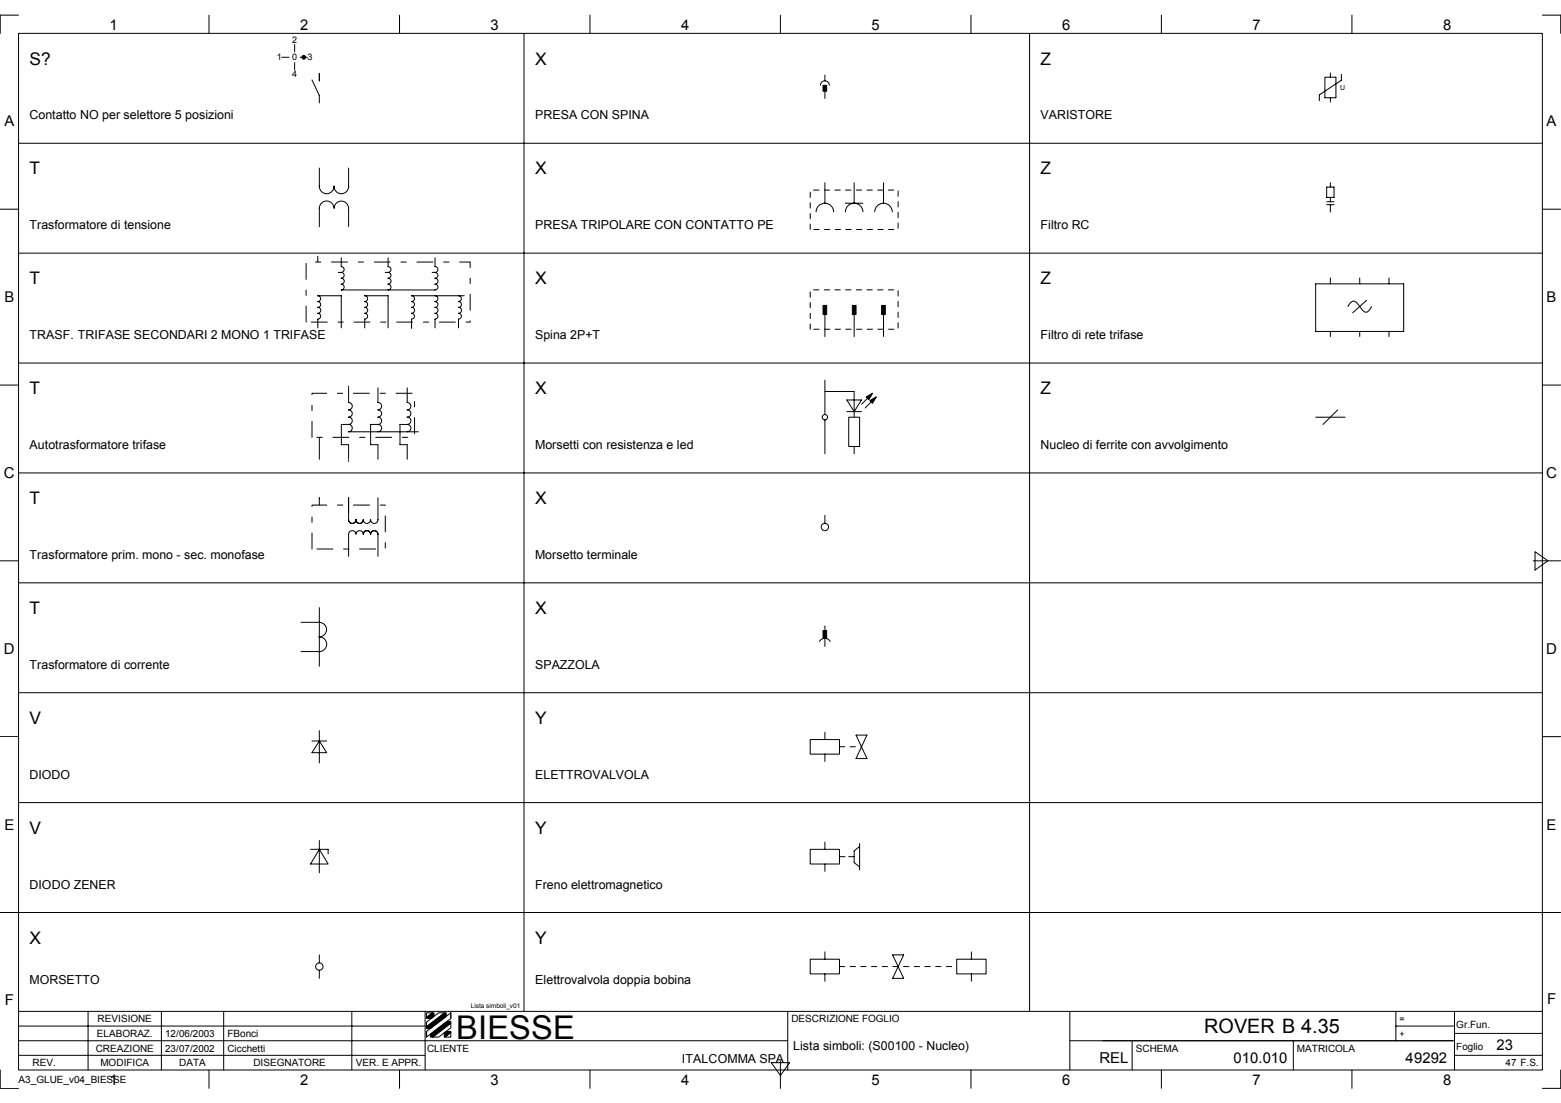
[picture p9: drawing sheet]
<svg xmlns="http://www.w3.org/2000/svg" width="297mm" height="210mm" viewBox="0 0 297 210" stroke-linecap="round" stroke-linejoin="round" font-family="sans-serif">
<g fill="none" stroke="#000" stroke-width=".19">
<path d="M3.5 6.3h290v197.3h-290zM3.5 2.9h-3.5v3.4M39.8 2.9v3.4M53.6 10.9h1.4M56.1 8.5v1.4M56.1 11.9v1.4M57.1 10.9h1.4M59.4 15.2l1.4 3v1.4M60.8 14v1.4M76 2.9v3.4M99.7 6.3v186.2M112.3 2.9v3.4"/>
<path d="M148.5 2.9v3.4M156.1 16.2a.85 .85 0 0 1 .9-.8 .85 .85 0 0 1 .8 .8M157 14.3v1.1M157 17.4v1.3M184.8 2.9v3.4M195.9 6.3v186.2M221 2.9v3.4M252.1 14.7h2.1v3.9h-2.1zM253.2 13.9v.8M253.2 18.6v.8M255.2 14.1v1.2l-4.1 2.8v1.1M257.3 2.9v3.4"/>
<path d="M293.5 2.9h3.5v3.4M0 39.8h3.5M3.5 27.3h290M60.8 35.5v-.1a1.4 1.4 0 0 0 1.4 1.5 1.4 1.4 0 0 0 1.4-1.5 1.4 1.4 0 0 0 1.4 1.5 1.4 1.4 0 0 0 1.4-1.5v.1M60.8 32v3.5M63.6 39.6a1.4 1.4 0 0 0-1.4-1.4 1.4 1.4 0 0 0-1.4 1.4v3.5M63.6 39.6a1.38 1.38 0 0 1 1.4-1.3 1.38 1.38 0 0 1 1.3 1.3v3.5M66.3 32v3.5M157 34.8v3.9M160.9 38.7h3.3M162.5 34.8v3.9M168.1 34.8v3.9"/>
<path d="M252.5 35.6h1.3v2h-1.3zM252.5 38.4h1.3M252.5 38.9h1.3M253.2 34.8v.8M253.2 37.6v.8M253.2 38.9v1.4M293.5 39.8h3.5M3.5 48.2h290M60.4 57.4a.55 .55 0 0 0 .6-.6 .55 .55 0 0 0-.6-.5h4.5v6.1M60.4 57.4a.55 .55 0 0 1 .6 .6 .55 .55 0 0 1-.6 .5M60.4 58.5a.57 .57 0 0 1 .6 .6 .57 .57 0 0 1-.6 .5 .55 .55 0 0 1 .6 .6 .55 .55 0 0 1-.6 .5l.1 1.7M60.5 48.7v1.2"/>
<path d="M64.4 51.8h.5M64.9 51.9a.55 .55 0 0 1 .6 .5 .55 .55 0 0 1-.6 .6 .56 .56 0 0 1 .6 .5 .56 .56 0 0 1-.6 .6 .55 .55 0 0 1 .6 .5 .55 .55 0 0 1-.6 .6h17.9M64.9 49.1v1.6a.55 .55 0 0 1 .6 .6 .55 .55 0 0 1-.6 .5M69.4 56.3a.55 .55 0 0 1 .6 .5 .55 .55 0 0 1-.6 .6M69.4 57.4a.55 .55 0 0 1 .6 .6 .55 .55 0 0 1-.6 .5M69.4 58.5a.57 .57 0 0 1 .6 .6 .57 .57 0 0 1-.6 .5 .55 .55 0 0 1 .6 .6 .55 .55 0 0 1-.6 .5M69.4 56.3h4.4v6.1M73.3 51.8h.5M73.8 51.9a.55 .55 0 0 1 .6 .5 .55 .55 0 0 1-.6 .6 .56 .56 0 0 1 .6 .5 .56 .56 0 0 1-.6 .6 .55 .55 0 0 1 .6 .5 .55 .55 0 0 1-.6 .6M73.8 49.1v1.6a.55 .55 0 0 1 .6 .6 .55 .55 0 0 1-.6 .5M78.3 57.4a.55 .55 0 0 1 .6 .6 .55 .55 0 0 1-.6 .5M78.3 58.5a.57 .57 0 0 1 .6 .6 .57 .57 0 0 1-.6 .5 .55 .55 0 0 1 .6 .6 .55 .55 0 0 1-.6 .5v1.7"/>
<path d="M82.2 51.8h.6M82.8 56.3a.55 .55 0 0 1 .5 .5 .55 .55 0 0 1-.5 .6M82.8 57.4a.55 .55 0 0 1 .5 .6 .55 .55 0 0 1-.5 .5M82.8 58.5a.57 .57 0 0 1 .6 .6 .57 .57 0 0 1-.6 .5 .55 .55 0 0 1 .5 .6 .55 .55 0 0 1-.5 .5v1.7M82.8 51.9a.55 .55 0 0 1 .5 .5 .55 .55 0 0 1-.5 .6 .56 .56 0 0 1 .6 .5 .56 .56 0 0 1-.6 .6 .55 .55 0 0 1 .5 .5 .55 .55 0 0 1-.5 .6M82.8 49.1v1.6a.55 .55 0 0 1 .5 .6 .55 .55 0 0 1-.5 .5M87.2 56.3a.55 .55 0 0 1 .6 .5 .55 .55 0 0 1-.6 .6M87.2 57.4a.55 .55 0 0 1 .6 .6 .55 .55 0 0 1-.6 .5M87.2 58.5a.57 .57 0 0 1 .6 .6 .57 .57 0 0 1-.6 .5 .55 .55 0 0 1 .6 .6 .55 .55 0 0 1-.6 .5v1.7M88.3 56.3h-10a.55 .55 0 0 1 .6 .5 .55 .55 0 0 1-.6 .6M155.3 40.3a1.67 1.67 0 0 1 1.7-1.6 1.67 1.67 0 0 1 1.6 1.6M157 59.9v4.2"/>
<path d="M160.9 40.3a1.67 1.67 0 0 1 1.6-1.6 1.67 1.67 0 0 1 1.7 1.6M162.5 59.9v4.2M166.5 40.3a1.67 1.67 0 0 1 1.6-1.6 1.67 1.67 0 0 1 1.7 1.6M168.1 59.9v4.2M250.4 54h16.7v9.1h-16.7zM253.2 52.9v1.1M256.5 58.3l.4-.7 .5-.3a1.55 1.55 0 0 1 1.4 1.1 1.46 1.46 0 0 0 1.3 1l.4-.4 .5-.7M258.7 52.9v1.1M260.1 57.1l-2.7 2.4M264.3 52.9v1.1M0 73.3h3.5M3.5 69.1h290"/>
<path d="M66.3 73.8v2.8a.7 .7 0 0 1 .7 .7 .7 .7 0 0 1-.7 .7 .69 .69 0 0 1 .7 .7 .69 .69 0 0 1-.7 .7 .7 .7 0 0 1 .7 .7 .7 .7 0 0 1-.7 .7 .7 .7 0 0 1 .7 .7 .7 .7 0 0 1-.7 .7h13.3M66.3 73.5h.1M69.4 60.7v1.7M71.9 76.6a.7 .7 0 0 1 .7 .7 .7 .7 0 0 1-.7 .7 .7 .7 0 0 1 .7 .7 .7 .7 0 0 1-.7 .7 .69 .69 0 0 1 .7 .7 .69 .69 0 0 1-.7 .7 .7 .7 0 0 1 .7 .7 .7 .7 0 0 1-.7 .7M71.9 73.8v2.8M77.5 76.6a.7 .7 0 0 1 .7 .7 .7 .7 0 0 1-.7 .7 .7 .7 0 0 1 .7 .7 .7 .7 0 0 1-.7 .7 .69 .69 0 0 1 .7 .7 .69 .69 0 0 1-.7 .7 .7 .7 0 0 1 .7 .7 .7 .7 0 0 1-.7 .7M77.5 73.8v2.8M78.3 62.3h.1M157 72.3v6.6M157 79.9v6.5M157 74.5h5.5v4.9M161.1 76.1h2.8l-1.4 2.2z"/>
<path d="M161.1 78.3h2.8M161.5 79.4h2.1v5.6h-2.1zM166 74.8l-2.1 2.1M166.7 75.5l-2.1 2.1M250.4 79.4h5.5M253.2 63.1v1M254.5 78l-2.7 2.8M258.7 63.1v1M264.3 63.1v1M293.5 73.3h3.5M3.5 90h290M60.8 94.7h.1"/>
<path d="M60.8 83.2v4.2M60.8 94.7v1.4M66.3 87.6h.1M66.3 94.7v4.2a.7 .7 0 0 0 .7 .7 .7 .7 0 0 0 .7-.7 .7 .7 0 0 0 .7 .7 .7 .7 0 0 0 .7-.7 .7 .7 0 0 0 .7 .7 .7 .7 0 0 0 .7-.7 .7 .7 0 0 0 .7 .7 .7 .7 0 0 0 .7-.7v-4.2M66.3 80.8h-1.3v3.8h1.3v2.8M71.9 80.8h-1.4v3.8h1.4v2.8M77.5 80.8h-1.4v3.8h1.4v2.8M157 98.1v1.5M162.5 85v1.4M0 106.7h3.5M3.5 110.9h290M57.3 118.4h3.5"/>
<path d="M60.7 118.4a1.38 1.38 0 0 1 1.4 1.4 1.38 1.38 0 0 1-1.4 1.4 1.4 1.4 0 0 1 1.5 1.4 1.4 1.4 0 0 1-1.5 1.4h-3.4M60.8 115.6v11.2M69.1 101.7a.7 .7 0 0 1 .7-.7 .7 .7 0 0 1 .7 .7 .7 .7 0 0 1 .7-.7 .7 .7 0 0 1 .7 .7M71.9 101.7a.7 .7 0 0 0-.7-.7 .7 .7 0 0 0-.7 .7 .7 .7 0 0 0-.7-.7 .7 .7 0 0 0-.7 .7 .7 .7 0 0 0-.7-.7 .7 .7 0 0 0-.7 .7 .7 .7 0 0 0-.7-.7 .7 .7 0 0 0-.7 .7v4.2M71.9 101.7v4.2M157 119.1v3.9M291.8 106.7h5.2M292.1 105l2.5 1.7-2.5 1.8zM3.5 131.8h290M60.8 139v6.2M155.9 122.1a1.19 1.19 0 0 1 2.1 0M157 139.3v1.4"/>
<path d="M162.9 139.9l2.1 4.5h-2.1l2.1-4.5zM0 140.2h3.5M3.5 152.7h290M59.4 141h2.8M60.8 141l1.4 2.2h-2.8zM60.8 160v6.1M154.2 140.7h5.5v2.8h-5.5zM157 143.5v1.4M293.5 140.2h3.5M0 173.7h297M59.1 161.6h3.3v.9M60.8 161.6l1.6 2.8h-3.3z"/>
<path d="M154.2 161.6h5.5v2.8h-5.5zM157 160.3v1.3M157 164.4v1.4M159.7 163h1.1M161.5 163h1M163.6 161.1l-1.1 .8v2.2l1.1 .9M163.6 160.5v5M3.5 192.5h290M3.5 198.1h146.4M3.5 195.3h77.4M16.8 192.5v11.1M30.7 192.5v11.1"/>
<path d="M42.6 192.5v11.1M60.8 181.7v1.5M60.8 184.6v1.6M66.9 192.5v11.1M80.9 192.5v11.1M81.2 196.3l4.6-3.6v1.1l-4.6 3.6zM81.2 194.5l2.3-1.8h1.1l-3.4 2.7zM81.2 192.7h1.1l-1.1 .9zM81.2 195.4v.3M81.2 196.3v1M82.3 197.4l3.5-2.7v.9l-2.3 1.8zM84.7 197.4l1.1-.9v.9z"/>
<path d="M85.8 192.7v1.1M149.9 192.5v11.1M154.2 182.5h5.5v2.8h-5.5zM157 181.1v1.4M157 185.3v1.4M169.9 181.7h2.1l-2.1 4.5h2.1zM182.1 182.5h5.5v2.8h-5.5zM184.8 181.1v1.4M184.8 185.3v1.4M203.6 198.1h73.2M203.6 192.5v11.1M215.4 198.1v5.5"/>
<path d="M246.1 198.1v5.5M265.6 195.3h11.2M265.6 192.5v5.6M276.8 192.5v11.1M276.8 196.7h16.7M0 203.6v3.5h3.5M3.5 200.8h77.4M39.8 203.6v3.5M76 203.6v3.5M112.3 203.6v3.5M146.8 202.2h3.5l-1.8 2.5zM148.5 201.9v5.2"/>
<path d="M184.8 203.6v3.5M221 203.6v3.5M257.3 203.6v3.5M276.8 200.8h16.7M297 203.6v3.5h-3.5"/>
<circle cx="157" cy="79.4" r=".51"/>
<circle cx="157" cy="100.3" r=".7"/>
<circle cx="60.8" cy="183.9" r=".7"/>
</g>
<g fill="#000" stroke="#000" stroke-width=".19">
<path d="M156.6 16.2h.7v1.2h-.7z" fill-rule="evenodd"/>
<path d="M156.6 58.1h.7v1.8h-.7z" fill-rule="evenodd"/>
<path d="M162.2 58.1h.7v1.8h-.7z" fill-rule="evenodd"/>
<path d="M167.8 58.1h.7v1.8h-.7z" fill-rule="evenodd"/>
<path d="M164.8 75.5l1.2-.7-.7 1.3z" fill-rule="evenodd"/>
<path d="M165.5 76.2l1.2-.7-.7 1.3z" fill-rule="evenodd"/>
<path d="M156.6 120h.7v1.5h-.7z" fill-rule="evenodd"/>
<path d="M81.2 193.6l1.1-.9h.3v.7l-.5 .4h-.9z" fill-rule="evenodd"/>
<path d="M81.9 196.8l3.2-2.4h.7v.3l-3.5 2.7h-.4z" fill-rule="evenodd"/>
<path d="M81.2 195.4l3.4-2.7h.3v.7l-3 2.3h-.7z" fill-rule="evenodd"/>
<path d="M84.5 196.6l.4-.3h.9v.2l-1.1 .9h-.2z" fill-rule="evenodd"/>
<circle cx="57.8" cy="10.9" r=".35"/>
</g>
<path d="M58.2 61.3v-11.4h31.3v11.4h-31.3M59.4 83.2v-8.4h19.5v8.4h-19.5M59.4 104.5v-8.4h13.9v8.4h-13.9" fill="none" stroke="#000" stroke-width=".19" stroke-dasharray="3 2 1 2"/>
<path d="M154.2 43.7v-7.5h16.7v7.5h-16.7M154.2 62.7v-7.5h16.7v7.5h-16.7M159.7 142.1h4.2M159.7 183.9h22.4" fill="none" stroke="#000" stroke-width=".19" stroke-dasharray="1 1 1 1 1 1 1 1"/>
<text font-size="6.2" x="86.8" y="197.7">BIESSE</text>
<text font-size="3.8" x="229.2" y="196.7">ROVER B 4.35</text>
<g font-size="3.3">
<text x="5.6" y="12.3">S?</text>
<text x="101.8" y="12.3">X</text>
<text x="198" y="12.3">Z</text>
<text x="5.6" y="33.2">T</text>
<text x="101.8" y="33.2">X</text>
<text x="198" y="33.2">Z</text>
<text x="5.6" y="54.1">T</text>
<text x="101.8" y="54.1">X</text>
<text x="198" y="54.1">Z</text>
<text x="5.6" y="75">T</text>
<text x="101.8" y="75">X</text>
<text x="198" y="75">Z</text>
<text x="5.6" y="95.9">T</text>
<text x="101.8" y="95.9">X</text>
<text x="5.6" y="116.8">T</text>
<text x="101.8" y="116.8">X</text>
<text x="5.6" y="137.8">V</text>
<text x="101.8" y="137.8">Y</text>
<text x="5.6" y="158.7">V</text>
<text x="101.8" y="158.7">Y</text>
<text x="5.6" y="179.6">X</text>
<text x="101.8" y="179.6">Y</text>
</g>
<g font-size="2.9">
<text x=".8" y="91">C</text>
<text x="294.2" y="91">C</text>
<text x=".8" y="124.4">D</text>
<text x="294.2" y="124.4">D</text>
<text x=".9" y="191.3">F</text>
<text x="294.4" y="191">F</text>
<text x="209.2" y="202.2">REL</text>
</g>
<g font-size="2.8">
<text x="20.9" y="5.7">1</text>
<text x="57.1" y="5.7">2</text>
<text x="93.4" y="5.7">3</text>
<text x="129.6" y="5.7">4</text>
<text x="165.8" y="5.7">5</text>
<text x="202.1" y="5.7">6</text>
<text x="238.3" y="5.7">7</text>
<text x="274.6" y="5.7">8</text>
<text x=".8" y="24.1">A</text>
<text x="294.3" y="24.1">A</text>
<text x=".8" y="57.5">B</text>
<text x="294.3" y="57.5">B</text>
<text x=".8" y="157.9">E</text>
<text x="294.3" y="157.9">E</text>
<text x="234.7" y="202.2">010.010</text>
<text x="267.5" y="202.2">49292</text>
<text x="284.8" y="199.8">23</text>
<text x="20.9" y="206.5">1</text>
<text x="57.1" y="206.5">2</text>
<text x="93.4" y="206.5">3</text>
<text x="129.6" y="206.5">4</text>
<text x="165.8" y="206.5">5</text>
<text x="202.1" y="206.5">6</text>
<text x="238.3" y="206.5">7</text>
<text x="274.6" y="206.5">8</text>
</g>
<g font-size="2.4">
<text x="5.6" y="22.7">Contatto NO per selettore 5 posizioni</text>
<text x="101.8" y="22.7">PRESA CON SPINA</text>
<text x="198" y="22.7">VARISTORE</text>
<text x="5.6" y="43.6">Trasformatore di tensione</text>
<text x="101.8" y="43.6">PRESA TRIPOLARE CON CONTATTO PE</text>
<text x="198" y="43.6">Filtro RC</text>
<text x="5.6" y="64.6">TRASF. TRIFASE SECONDARI 2 MONO 1 TRIFASE</text>
<text x="101.8" y="64.6">Spina 2P+T</text>
<text x="198" y="64.6">Filtro di rete trifase</text>
<text x="5.6" y="85.5">Autotrasformatore trifase</text>
<text x="101.8" y="85.5">Morsetti con resistenza e led</text>
<text x="198" y="85.5">Nucleo di ferrite con avvolgimento</text>
<text x="5.6" y="106.4">Trasformatore prim. mono - sec. monofase</text>
<text x="101.8" y="106.4">Morsetto terminale</text>
<text x="5.6" y="127.3">Trasformatore di corrente</text>
<text x="101.8" y="127.3">SPAZZOLA</text>
<text x="5.6" y="148.2">DIODO</text>
<text x="101.8" y="148.2">ELETTROVALVOLA</text>
<text x="5.6" y="169.1">DIODO ZENER</text>
<text x="101.8" y="169.1">Freno elettromagnetico</text>
<text x="5.6" y="187.2">MORSETTO</text>
<text x="101.8" y="187.2">Elettrovalvola doppia bobina</text>
<text x="129.8" y="202.2">ITALCOMMA SPA</text>
<text x="150.9" y="199.7">Lista simboli: (S00100 - Nucleo)</text>
</g>
<g font-size="1.9">
<text x="18.4" y="197.4">ELABORAZ.</text>
<text x="18.6" y="194.6">REVISIONE</text>
<text x="31.4" y="197.4">12/06/2003</text>
<text x="43.3" y="197.4">FBonci</text>
<text x="150.6" y="194.6">DESCRIZIONE FOGLIO</text>
<text x="277.1" y="195.6">Gr.Fun.</text>
<text x="6.2" y="202.9">REV.</text>
<text x="18.2" y="200.1">CREAZIONE</text>
<text x="19.1" y="202.9">MODIFICA</text>
<text x="31.4" y="200.1">23/07/2002</text>
<text x="34.1" y="202.9">DATA</text>
<text x="43.3" y="200.1">Cicchetti</text>
<text x="48.2" y="202.9">DISEGNATORE</text>
<text x="67.7" y="202.9">VER. E APPR.</text>
<text x="81.3" y="200.1">CLIENTE</text>
<text x="216.1" y="200.1">SCHEMA</text>
<text x="246.8" y="200.1">MATRICOLA</text>
<text x="277.1" y="199.8">Foglio</text>
<text x="286.5" y="202.9">47 F.S.</text>
<text x="3.5" y="206.1">A3_GLUE_v04_BIESSE</text>
</g>
<g font-size="1.7">
<text x="52.7" y="11.5">1</text>
<text x="55.6" y="8.2">2</text>
<text x="55.6" y="11.5">0</text>
<text x="58.5" y="11.5">3</text>
<text x="55.6" y="14.7">4</text>
<text x="266.3" y="194.6">=</text>
<text x="266.3" y="197.4">+</text>
</g>
<text font-size="1.3" x="255" y="17.1">U</text>
<text font-size="1.2" x="89.6" y="191.8">Lista simboli_v01</text>
</svg>
